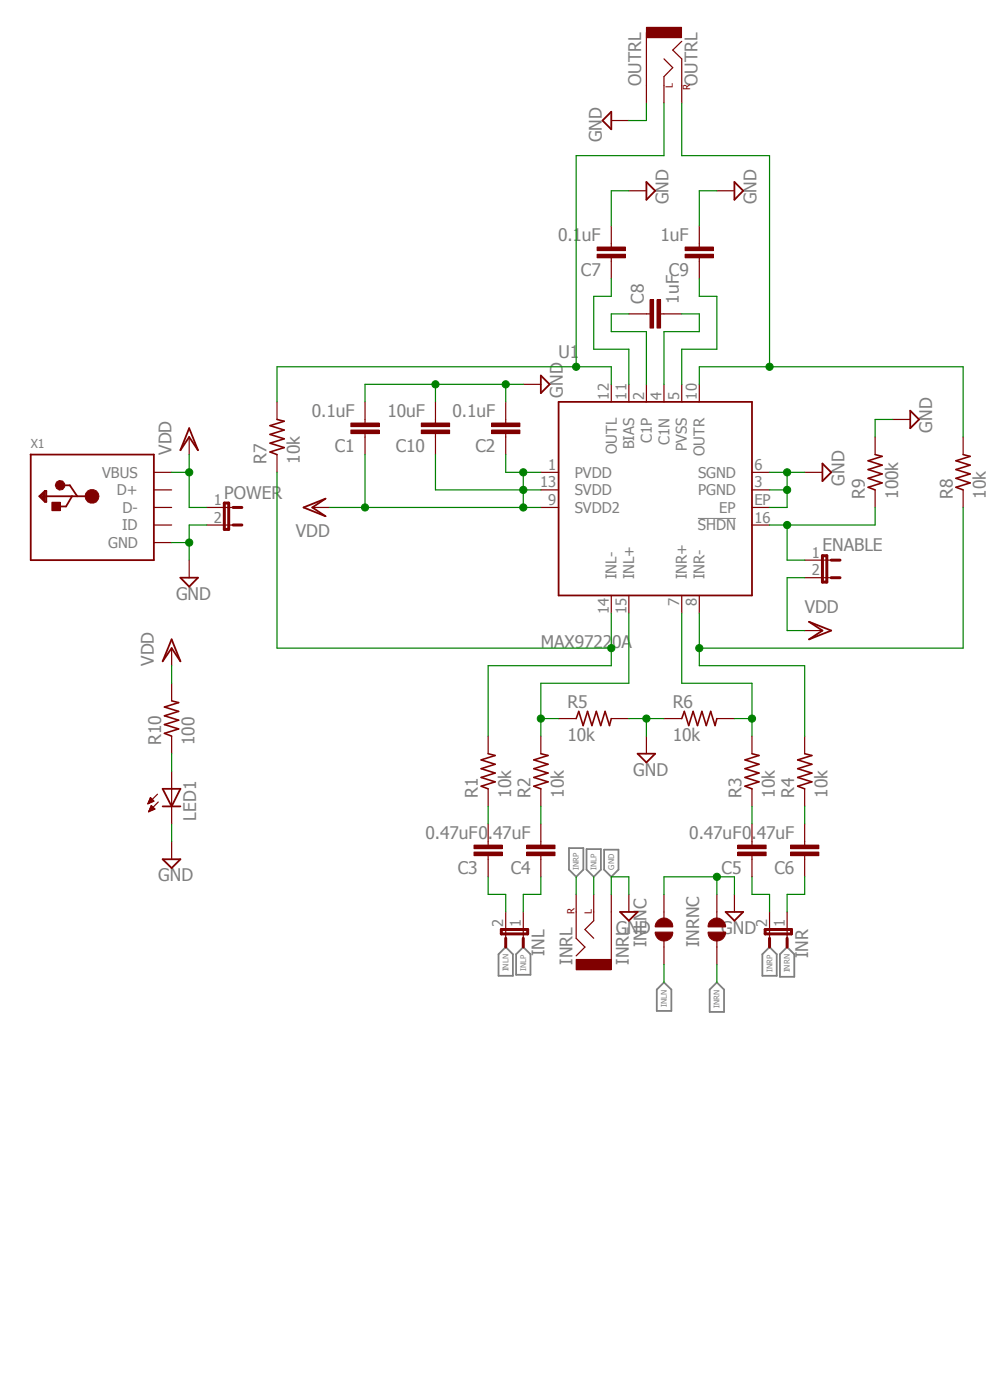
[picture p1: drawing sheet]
<svg xmlns="http://www.w3.org/2000/svg" width="210mm" height="297mm" viewBox="0 0 210 297" stroke-linecap="round" stroke-linejoin="round" font-family="sans-serif">
<path d="M5.8 5.8l204.2 209.3M210 5.8l-204.2 209.3" fill="none" stroke="#fff" stroke-width=".21"/>
<path d="M148 110h8.1" fill="none" stroke="#808080" stroke-width=".21"/>
<path d="M120.7 179.9h3v4.6l-1.5 1.5-1.5-1.5zM124.4 180.1h3.1v4.4l-1.6 1.5-1.5-1.5zM128.1 180.3h3.1v4.2l-1.5 1.5-1.6-1.5zM105.7 202.4l1.6-1.5 1.5 1.5v4.6h-3.1zM111 200.9l1.5 1.5v4.4h-3v-4.4zM140.8 208.4l1.6 1.5v4.6h-3.1v-4.6zM152.1 208.4l1.5 1.5v4.8h-3.1v-4.8zM163.2 200.9l1.6 1.5v4.6h-3.1v-4.6zM167 200.9l1.5 1.5v4.8h-3.1v-4.8z" fill="none" stroke="#808080" stroke-width=".38"/>
<g fill="none" stroke="#800000" stroke-width=".25">
<path d="M58.8 85.3v3.7M58.8 96.4v3.8M77.4 89v.7M77.4 92v.7M129.7 81.5v3.8M133.4 81.5v3.8M137.1 81.5v3.8M140.8 81.5v3.8M144.6 81.5v3.8M148.3 81.5v3.8M185.6 92.7v3.7M204.3 92.7v3.7"/>
<path d="M114.7 103.9h3.8M114.7 100.2h3.8M114.7 107.7h3.8M159.5 103.9h3.7M159.5 111.4h3.7M159.5 100.2h3.7M159.5 107.7h3.7M185.6 103.9v3.8M204.3 103.9v3.8M129.7 126.3v3.7M133.4 126.3v3.7M144.6 126.3v3.7"/>
<path d="M148.3 126.3v3.7M103.5 156.2v3.7M114.7 156.2v3.7M118.5 152.4h3.7M129.7 152.4h3.7M140.8 152.4h3.8M152.1 152.4h3.7M159.5 156.2v3.7M170.7 156.2v3.7M103.5 167.3v3.8M114.7 167.3v3.8M159.5 167.3v3.8"/>
<path d="M170.7 167.3v3.8"/>
</g>
<path d="M118.5 85.3h41v41h-41z" fill="none" stroke="#800000" stroke-width=".38"/>
<path d="M58.8 89l1.5 .4-3 .9 3 .9-3 1 3 .9-3 .9 3 1-3 .9 1.5 .5M185.6 96.4l1.5 .4-3 .9 3 1-3 .9 3 .9-3 1 3 .9-3 1 1.5 .5M204.3 96.4l1.5 .4-3 .9 3 1-3 .9 3 .9-3 1 3 .9-3 1 1.5 .5M103.5 159.9l1.5 .4-2.9 .9 2.9 .9-2.9 1 2.9 .9-2.9 .9 2.9 1-2.9 .9 1.4 .5M114.7 159.9l1.5 .4-3 .9 3 .9-3 1 3 .9-3 .9 3 1-3 .9 1.5 .5M122.2 152.4l.6-1.5 .9 3 .9-3 1 3 .9-3 .9 3 1-3 .9 3 .4-1.5M144.6 152.4l.6-1.5 .9 3 .9-3 1 3 .9-3 .9 3 .9-3 1 3 .4-1.5M159.5 159.9l1.5 .4-3 .9 3 .9-3 1 3 .9-3 .9 3 1-3 .9 1.5 .5M170.7 159.9l1.5 .4-3 .9 3 .9-3 1 3 .9-3 .9 3 1-3 .9 1.5 .5" fill="none" stroke="#800000" stroke-width=".34"/>
<path d="M74.4 89.7h6v.8h-6z" fill-rule="evenodd" fill="#800000"/>
<path d="M74.4 89.7h6v.8h-6z" fill="none" stroke="#800000" stroke-width=".21"/>
<path d="M74.4 91.2h6v.8h-6z" fill-rule="evenodd" fill="#800000"/>
<path d="M74.4 91.2h6v.8h-6z" fill="none" stroke="#800000" stroke-width=".21"/>
<path d="M77.4 85.3v3.7M77.4 92.7v3.7M107.3 89v.7M107.3 92v.7" fill="none" stroke="#800000" stroke-width=".25"/>
<path d="M104.3 89.7h6v.8h-6z" fill-rule="evenodd" fill="#800000"/>
<path d="M104.3 89.7h6v.8h-6z" fill="none" stroke="#800000" stroke-width=".21"/>
<path d="M104.3 91.2h6v.8h-6z" fill-rule="evenodd" fill="#800000"/>
<path d="M104.3 91.2h6v.8h-6z" fill="none" stroke="#800000" stroke-width=".21"/>
<path d="M129.7 51.7v.7M129.7 54.7v.7M107.3 85.3v3.7M107.3 92.7v3.7" fill="none" stroke="#800000" stroke-width=".25"/>
<path d="M126.7 52.4h6v.8h-6z" fill-rule="evenodd" fill="#800000"/>
<path d="M126.7 52.4h6v.8h-6z" fill="none" stroke="#800000" stroke-width=".21"/>
<path d="M126.7 53.9h6v.8h-6z" fill-rule="evenodd" fill="#800000"/>
<path d="M126.7 53.9h6v.8h-6z" fill="none" stroke="#800000" stroke-width=".21"/>
<path d="M129.7 48v3.7M129.7 55.4v3.7M103.5 178.6v.7M103.5 181.5v.8" fill="none" stroke="#800000" stroke-width=".25"/>
<path d="M100.5 179.3h6.1v.7h-6.1z" fill-rule="evenodd" fill="#800000"/>
<path d="M100.5 179.3h6.1v.7h-6.1z" fill="none" stroke="#800000" stroke-width=".21"/>
<path d="M100.5 180.8h6.1v.7h-6.1z" fill-rule="evenodd" fill="#800000"/>
<path d="M100.5 180.8h6.1v.7h-6.1z" fill="none" stroke="#800000" stroke-width=".21"/>
<path d="M103.5 174.8v3.8M114.7 178.6v.7M103.5 182.3v3.7M114.7 181.5v.8" fill="none" stroke="#800000" stroke-width=".25"/>
<path d="M111.7 179.3h6v.7h-6z" fill-rule="evenodd" fill="#800000"/>
<path d="M111.7 179.3h6v.7h-6z" fill="none" stroke="#800000" stroke-width=".21"/>
<path d="M111.7 180.8h6v.7h-6z" fill-rule="evenodd" fill="#800000"/>
<path d="M111.7 180.8h6v.7h-6z" fill="none" stroke="#800000" stroke-width=".21"/>
<path d="M114.7 174.8v3.8M159.5 178.6v.7M114.7 182.3v3.7M159.5 181.5v.8" fill="none" stroke="#800000" stroke-width=".25"/>
<path d="M156.5 179.3h6v.7h-6z" fill-rule="evenodd" fill="#800000"/>
<path d="M156.5 179.3h6v.7h-6z" fill="none" stroke="#800000" stroke-width=".21"/>
<path d="M156.5 180.8h6v.7h-6z" fill-rule="evenodd" fill="#800000"/>
<path d="M156.5 180.8h6v.7h-6z" fill="none" stroke="#800000" stroke-width=".21"/>
<path d="M159.5 174.8v3.8M170.7 178.6v.7M159.5 182.3v3.7M170.7 181.5v.8" fill="none" stroke="#800000" stroke-width=".25"/>
<path d="M167.7 179.3h6v.7h-6z" fill-rule="evenodd" fill="#800000"/>
<path d="M167.7 179.3h6v.7h-6z" fill="none" stroke="#800000" stroke-width=".21"/>
<path d="M167.7 180.8h6v.7h-6z" fill-rule="evenodd" fill="#800000"/>
<path d="M167.7 180.8h6v.7h-6z" fill="none" stroke="#800000" stroke-width=".21"/>
<path d="M137.1 66.6h.8M140.1 66.6h.7M170.7 174.8v3.8M170.7 182.3v3.7" fill="none" stroke="#800000" stroke-width=".25"/>
<path d="M139.4 63.6h.7v6h-.7z" fill-rule="evenodd" fill="#800000"/>
<path d="M139.4 63.6h.7v6h-.7z" fill="none" stroke="#800000" stroke-width=".21"/>
<path d="M137.9 63.6h.7v6h-.7z" fill-rule="evenodd" fill="#800000"/>
<path d="M137.9 63.6h.7v6h-.7z" fill="none" stroke="#800000" stroke-width=".21"/>
<path d="M148.3 51.7v.7M148.3 54.7v.7M133.4 66.6h3.7M140.8 66.6h3.8" fill="none" stroke="#800000" stroke-width=".25"/>
<path d="M145.3 52.4h6v.8h-6z" fill-rule="evenodd" fill="#800000"/>
<path d="M145.3 52.4h6v.8h-6z" fill="none" stroke="#800000" stroke-width=".21"/>
<path d="M145.3 53.9h6v.8h-6z" fill-rule="evenodd" fill="#800000"/>
<path d="M145.3 53.9h6v.8h-6z" fill="none" stroke="#800000" stroke-width=".21"/>
<path d="M148.3 48v3.7M148.3 55.4v3.7M92.4 89v.7M92.4 92v.7" fill="none" stroke="#800000" stroke-width=".25"/>
<path d="M89.4 89.7h6v.8h-6z" fill-rule="evenodd" fill="#800000"/>
<path d="M89.4 89.7h6v.8h-6z" fill="none" stroke="#800000" stroke-width=".21"/>
<path d="M89.4 91.2h6v.8h-6z" fill-rule="evenodd" fill="#800000"/>
<path d="M89.4 91.2h6v.8h-6z" fill="none" stroke="#800000" stroke-width=".21"/>
<path d="M92.4 85.3v3.7M92.4 92.7v3.7M122.2 193.5v5.6l1.9 1.8-1.9 1.9M125.9 193.5v1.8l-1.8 1.9 1.8 1.9M129.7 193.5v11.1" fill="none" stroke="#800000" stroke-width=".25"/>
<path d="M122.2 203.5h7.5v2.2h-7.5z" fill-rule="evenodd" fill="#800000"/>
<path d="M122.2 203.5h7.5v2.2h-7.5z" fill="none" stroke="#800000" stroke-width=".21"/>
<path d="M137.1 6.9v11.2M140.8 12.5l1.9 1.9-1.9 1.9v1.8M144.6 8.8l-1.9 1.8 1.9 1.9v5.6M122.2 189.7v3.8M125.9 189.7v3.8M129.7 189.7v3.8" fill="none" stroke="#800000" stroke-width=".25"/>
<path d="M137.1 5.8h7.5v2.2h-7.5z" fill-rule="evenodd" fill="#800000"/>
<path d="M137.1 5.8h7.5v2.2h-7.5z" fill="none" stroke="#800000" stroke-width=".21"/>
<path d="M137.1 18.1v3.7M140.8 18.1v3.7M144.6 18.1v3.7M129.7 25.6h3.7M133.4 40.5h3.7M152.1 40.5h3.7M111 81.5h3.7M66.3 107.7h3.7" fill="none" stroke="#800000" stroke-width=".25"/>
<path d="M129.7 23.7v3.7l-1.9-1.8zM137.1 38.6l1.9 1.9-1.9 1.9zM155.8 38.6l1.8 1.9-1.8 1.9zM114.7 79.7l1.9 1.8-1.9 1.9zM64.4 107.7l4.6-1.9-2.7 1.9 2.7 1.8z" fill="none" stroke="#800000" stroke-width=".38"/>
<circle cx="19.5" cy="105.3" r="1.48" fill="#800000"/>
<circle cx="19.5" cy="105.3" r="1.48" fill="none" stroke="#800000" stroke-width=".21"/>
<circle cx="12.8" cy="103" r="1.04" fill="#800000"/>
<circle cx="12.8" cy="103" r="1.04" fill="none" stroke="#800000" stroke-width=".21"/>
<path d="M11 106.6h1.8v1.7h-1.8z" fill-rule="evenodd" fill="#800000"/>
<path d="M11 106.6h1.8v1.7h-1.8z" fill="none" stroke="#800000" stroke-width=".21"/>
<g fill="none" stroke="#800000" stroke-width=".38">
<path d="M6.5 96.4h26.1v22.4h-26.1v-22.4M40.1 90.8l1.9 4.7-1.9-2.8-1.8 2.8zM174.5 98.3l1.8 1.9-1.8 1.9zM193.1 87.1l1.8 1.9-1.8 1.8zM8.3 105.3l1.2-1.2h.3v2.4h-.3zM8.6 105.3l.6-.6v1.2l-.3-.3v-.3M9.5 104.1v2.1M9.8 105.3h9.7M13.3 103h1.5l1.6 2.3M15.3 105.3l-1.3 2.1h-1.8M38.3 122.6h3.7l-1.9 1.9zM171.6 131.9l4.7 1.9-4.7 1.8 2.9-1.8z"/>
<path d="M135.3 159.9h3.7l-1.9 1.9zM131.5 193.5h3.8l-1.9 1.8zM153.9 193.5h3.7l-1.8 1.8z"/>
</g>
<g fill="none" stroke="#800000" stroke-width=".25">
<path d="M40.1 92.7v3.7M189.4 89h3.7M32.6 103.9h3.8M32.6 107.7h3.8M32.6 115.1h3.8M32.6 111.4h3.8M32.6 100.2h3.8M40.1 118.8v3.8M43.9 107.7h5.5M43.9 111.4h5.5M170.7 100.2h3.8M170.7 118.8h5.6"/>
<path d="M170.7 122.6h5.6M170.7 133.8h3.8M137.1 156.2v3.7M107.3 193.5v5.6M111 193.5v5.6M133.4 189.7v3.8M155.8 189.7v3.8M163.2 193.5v5.6M167 193.5v5.6"/>
</g>
<path d="M47.6 106.7h.9v5.6h-.9zM49.4 107.7h1.9M49.4 111.4h1.9M174.5 117.9h.9v5.6h-.9zM176.3 118.8h1.9M176.3 122.6h1.9M106.3 197.2h5.6v.9h-5.6zM107.3 199.1v1.8M111 199.1v1.8M162.3 197.2h5.6v.9h-5.6zM163.2 199.1v1.8M167 199.1v1.8" fill="none" stroke="#800000" stroke-width=".63"/>
<path d="M139.4 195.4a1.84 1.84 0 0 1 2.1-.5 1.84 1.84 0 0 1 1.2 1.7h-3.7l.1-.8z" fill-rule="evenodd" fill="#800000"/>
<path d="M139.4 195.4a1.84 1.84 0 0 1 2.1-.5 1.84 1.84 0 0 1 1.2 1.7h-3.7l.1-.8z" fill="none" stroke="#800000" stroke-width=".21"/>
<path d="M139 197.7h3.7a1.86 1.86 0 0 1-1.9 1.9 1.86 1.86 0 0 1-1.8-1.9z" fill-rule="evenodd" fill="#800000"/>
<path d="M139 197.7h3.7a1.86 1.86 0 0 1-1.9 1.9 1.86 1.86 0 0 1-1.8-1.9z" fill="none" stroke="#800000" stroke-width=".21"/>
<path d="M140.8 189.7v5.1M140.8 199.6v5" fill="none" stroke="#800000" stroke-width=".25"/>
<path d="M150.6 195.4a1.87 1.87 0 0 1 2.1-.5 1.87 1.87 0 0 1 1.2 1.7h-3.7l.1-.8z" fill-rule="evenodd" fill="#800000"/>
<path d="M150.6 195.4a1.87 1.87 0 0 1 2.1-.5 1.87 1.87 0 0 1 1.2 1.7h-3.7l.1-.8z" fill="none" stroke="#800000" stroke-width=".21"/>
<path d="M150.2 197.7h3.7a1.86 1.86 0 0 1-1.8 1.9 1.86 1.86 0 0 1-1.9-1.9z" fill-rule="evenodd" fill="#800000"/>
<path d="M150.2 197.7h3.7a1.86 1.86 0 0 1-1.8 1.9 1.86 1.86 0 0 1-1.9-1.9z" fill="none" stroke="#800000" stroke-width=".21"/>
<g fill="none" stroke="#800000" stroke-width=".25">
<path d="M36.4 137.5v3.7M36.4 144.9v3.8M36.4 156.2v3.7M31.4 170.4h.3M31.5 170.2h.5M31.5 170.1h.9M31.6 172.1h.1M31.6 169.9h1M31.6 172h.4M31.7 169.7h.7M31.7 171.8h.7M31.7 169.6h.6"/>
<path d="M31.7 171.7h1.1M31.8 169.4h.3M31.8 171.5h.9M31.9 169.2h.1M31.9 169.2l.7 .8-1.2 .5zM31.9 171.3h.7M32 171.2h.4M32 171h.2M32.1 170.9l.8 .7-1.4 .6zM33.4 168.5l-2 2M33.6 170.1l-2.1 2.1M36.4 163.6v11.2"/>
<path d="M36.4 178.6v3.7M152.1 189.7v5.1M152.1 199.6v5"/>
</g>
<path d="M36.4 135.6l1.9 4.7-1.9-2.8-1.9 2.8zM34.5 167.3h3.8l-1.9 3.8zM34.5 171.1h3.8M34.5 182.3h3.8l-1.9 1.8z" fill="none" stroke="#800000" stroke-width=".38"/>
<path d="M36.4 148.7l1.5 .4-3 .9 3 .9-3 .9 3 1-3 .9 3 .9-3 1 1.5 .6" fill="none" stroke="#800000" stroke-width=".34"/>
<path d="M137.1 21.8v3.8h-3.7M129.7 59.1v3.8h-3.8v11.2h7.5v7.4M133.4 40.5h-3.7v7.5M148.3 59.1v3.8h3.8v11.2h-7.5v7.4M152.1 40.5h-3.8v7.5M133.4 66.6h-3.7v3.8h7.4v11.1M144.6 66.6h3.7v3.8h-7.5v11.1M107.3 81.5v3.8M111 81.5h-18.6v3.8" fill="none" stroke="#008000" stroke-width=".25"/>
<circle cx="107.3" cy="81.5" r=".76" fill="#008000"/>
<circle cx="107.3" cy="81.5" r=".76" fill="none" stroke="#008000" stroke-width=".21"/>
<path d="M92.4 81.5h-15v3.8" fill="none" stroke="#008000" stroke-width=".25"/>
<circle cx="92.4" cy="81.5" r=".76" fill="#008000"/>
<circle cx="92.4" cy="81.5" r=".76" fill="none" stroke="#008000" stroke-width=".21"/>
<path d="M36.4 115.1h3.7M43.9 111.4h-3.8v7.4" fill="none" stroke="#008000" stroke-width=".25"/>
<circle cx="40.1" cy="115.1" r=".76" fill="#008000"/>
<circle cx="40.1" cy="115.1" r=".76" fill="none" stroke="#008000" stroke-width=".21"/>
<path d="M163.2 100.2h7.5M163.2 103.9h3.8M167 100.2v7.5h-3.8" fill="none" stroke="#008000" stroke-width=".25"/>
<circle cx="167" cy="100.2" r=".76" fill="#008000"/>
<circle cx="167" cy="100.2" r=".76" fill="none" stroke="#008000" stroke-width=".21"/>
<circle cx="167" cy="103.9" r=".76" fill="#008000"/>
<circle cx="167" cy="103.9" r=".76" fill="none" stroke="#008000" stroke-width=".21"/>
<path d="M189.4 89h-3.8v3.7M133.4 152.4h7.4M137.1 152.4v3.8" fill="none" stroke="#008000" stroke-width=".25"/>
<circle cx="137.1" cy="152.4" r=".76" fill="#008000"/>
<circle cx="137.1" cy="152.4" r=".76" fill="none" stroke="#008000" stroke-width=".21"/>
<path d="M129.7 189.7v-3.7h3.7v3.7M140.8 189.7v-3.7h15v3.7M152.1 186v3.7" fill="none" stroke="#008000" stroke-width=".25"/>
<circle cx="152.1" cy="186" r=".76" fill="#008000"/>
<circle cx="152.1" cy="186" r=".76" fill="none" stroke="#008000" stroke-width=".21"/>
<path d="M144.6 21.8v11.2h18.6v44.8M148.3 81.5v-3.7h56v14.9M36.4 174.8v3.8" fill="none" stroke="#008000" stroke-width=".25"/>
<circle cx="163.2" cy="77.8" r=".76" fill="#008000"/>
<circle cx="163.2" cy="77.8" r=".76" fill="none" stroke="#008000" stroke-width=".21"/>
<path d="M140.8 21.8v11.2h-18.6v44.8M129.7 81.5v-3.7h-70.9v7.5" fill="none" stroke="#008000" stroke-width=".25"/>
<circle cx="122.2" cy="77.8" r=".76" fill="#008000"/>
<circle cx="122.2" cy="77.8" r=".76" fill="none" stroke="#008000" stroke-width=".21"/>
<path d="M107.3 96.4v3.8h7.4M111 100.2v7.5h3.7M111 103.9h3.7" fill="none" stroke="#008000" stroke-width=".25"/>
<circle cx="111" cy="100.2" r=".76" fill="#008000"/>
<circle cx="111" cy="100.2" r=".76" fill="none" stroke="#008000" stroke-width=".21"/>
<circle cx="111" cy="103.9" r=".76" fill="#008000"/>
<circle cx="111" cy="103.9" r=".76" fill="none" stroke="#008000" stroke-width=".21"/>
<circle cx="111" cy="107.7" r=".76" fill="#008000"/>
<circle cx="111" cy="107.7" r=".76" fill="none" stroke="#008000" stroke-width=".21"/>
<path d="M77.4 96.4v11.3M92.4 96.4v7.5h18.6M70 107.7h41" fill="none" stroke="#008000" stroke-width=".25"/>
<circle cx="77.4" cy="107.7" r=".76" fill="#008000"/>
<circle cx="77.4" cy="107.7" r=".76" fill="none" stroke="#008000" stroke-width=".21"/>
<path d="M40.1 96.4v11.3h3.8M36.4 100.2h3.7" fill="none" stroke="#008000" stroke-width=".25"/>
<circle cx="40.1" cy="100.2" r=".76" fill="#008000"/>
<circle cx="40.1" cy="100.2" r=".76" fill="none" stroke="#008000" stroke-width=".21"/>
<path d="M167 111.4v7.4h3.7M185.6 107.7v3.7h-22.4M170.7 122.6h-3.7v11.2h3.7M36.4 141.2v3.7" fill="none" stroke="#008000" stroke-width=".25"/>
<circle cx="167" cy="111.4" r=".76" fill="#008000"/>
<circle cx="167" cy="111.4" r=".76" fill="none" stroke="#008000" stroke-width=".21"/>
<path d="M133.4 130v14.9h-18.7v11.3M114.7 152.4h3.8M103.5 171.1v3.7M114.7 171.1v3.7M159.5 171.1v3.7M170.7 171.1v3.7M114.7 186v3.7h-3.7v3.8M125.9 186v3.7" fill="none" stroke="#008000" stroke-width=".25"/>
<circle cx="114.7" cy="152.4" r=".76" fill="#008000"/>
<circle cx="114.7" cy="152.4" r=".76" fill="none" stroke="#008000" stroke-width=".21"/>
<path d="M144.6 130v14.9h14.9v11.3M155.8 152.4h3.7" fill="none" stroke="#008000" stroke-width=".25"/>
<circle cx="159.5" cy="152.4" r=".76" fill="#008000"/>
<circle cx="159.5" cy="152.4" r=".76" fill="none" stroke="#008000" stroke-width=".21"/>
<path d="M58.8 100.2v37.3h70.9M129.7 130v11.2h-26.2v15" fill="none" stroke="#008000" stroke-width=".25"/>
<circle cx="129.7" cy="137.5" r=".76" fill="#008000"/>
<circle cx="129.7" cy="137.5" r=".76" fill="none" stroke="#008000" stroke-width=".21"/>
<path d="M204.3 107.7v29.8h-56M148.3 130v11.2h22.4v15" fill="none" stroke="#008000" stroke-width=".25"/>
<circle cx="148.3" cy="137.5" r=".76" fill="#008000"/>
<circle cx="148.3" cy="137.5" r=".76" fill="none" stroke="#008000" stroke-width=".21"/>
<path d="M36.4 159.9v3.7M103.5 186v3.7h3.8v3.8M122.2 186v3.7M159.5 186v3.7h3.7v3.8M170.7 186v3.7h-3.7v3.8M140.8 204.6v3.8M152.1 204.6v3.8" fill="none" stroke="#008000" stroke-width=".25"/>
<g font-size="3.7" fill="#808080">
<text x="136" y="18.2" transform="rotate(-90 136 18.2)">OUTRL</text>
<text x="148" y="18.2" transform="rotate(-90 148 18.2)">OUTRL</text>
<text x="127.6" y="30.2" transform="rotate(-90 127.6 30.2)">GND</text>
<text x="141.8" y="43.3" transform="rotate(-90 141.8 43.3)">GND</text>
<text x="160.4" y="43.3" transform="rotate(-90 160.4 43.3)">GND</text>
<text x="118.4" y="51.1">0.1uF</text>
<text x="140.1" y="51.1">1uF</text>
<text x="123.2" y="58.6">C7</text>
<text x="141.9" y="58.6">C9</text>
<text x="136.6" y="64.4" transform="rotate(-90 136.6 64.4)">C8</text>
<text x="144" y="64.4" transform="rotate(-90 144 64.4)">1uF</text>
<text x="118.5" y="75.9">U1</text>
<text x="66.1" y="88.4">0.1uF</text>
<text x="82.2" y="88.4">10uF</text>
<text x="96" y="88.4">0.1uF</text>
<text x="119.4" y="84.3" transform="rotate(-90 119.4 84.3)">GND</text>
<text x="71" y="95.9">C1</text>
<text x="83.9" y="95.9">C10</text>
<text x="100.8" y="95.9">C2</text>
<text x="197.7" y="91.8" transform="rotate(-90 197.7 91.8)">GND</text>
<text x="36.4" y="96.5" transform="rotate(-90 36.4 96.5)">VDD</text>
<text x="56.6" y="98.3" transform="rotate(-90 56.6 98.3)">R7</text>
<text x="63.6" y="98.3" transform="rotate(-90 63.6 98.3)">10k</text>
<text x="47.6" y="105.8">POWER</text>
<text x="179.1" y="103" transform="rotate(-90 179.1 103)">GND</text>
<text x="183.4" y="105.8" transform="rotate(-90 183.4 105.8)">R9</text>
<text x="190.5" y="105.8" transform="rotate(-90 190.5 105.8)">100k</text>
<text x="202.1" y="105.8" transform="rotate(-90 202.1 105.8)">R8</text>
<text x="209.1" y="105.8" transform="rotate(-90 209.1 105.8)">10k</text>
<text x="62.8" y="114">VDD</text>
<text x="174.5" y="117">ENABLE</text>
<text x="37.3" y="127.3">GND</text>
<text x="170.7" y="130">VDD</text>
<text x="114.7" y="137.5">MAX97220A</text>
<text x="32.6" y="141.2" transform="rotate(-90 32.6 141.2)">VDD</text>
<text x="120.4" y="150.2">R5</text>
<text x="142.7" y="150.2">R6</text>
<text x="34.2" y="158" transform="rotate(-90 34.2 158)">R10</text>
<text x="41.2" y="158" transform="rotate(-90 41.2 158)">100</text>
<text x="120.4" y="157.3">10k</text>
<text x="142.7" y="157.3">10k</text>
<text x="134.3" y="164.5">GND</text>
<text x="101.3" y="169.2" transform="rotate(-90 101.3 169.2)">R1</text>
<text x="108.4" y="169.2" transform="rotate(-90 108.4 169.2)">10k</text>
<text x="112.5" y="169.2" transform="rotate(-90 112.5 169.2)">R2</text>
<text x="119.6" y="169.2" transform="rotate(-90 119.6 169.2)">10k</text>
<text x="157.3" y="169.2" transform="rotate(-90 157.3 169.2)">R3</text>
<text x="164.4" y="169.2" transform="rotate(-90 164.4 169.2)">10k</text>
<text x="168.5" y="169.2" transform="rotate(-90 168.5 169.2)">R4</text>
<text x="175.6" y="169.2" transform="rotate(-90 175.6 169.2)">10k</text>
<text x="41.6" y="174.1" transform="rotate(-90 41.6 174.1)">LED1</text>
<text x="90.3" y="178">0.47uF0.47uF</text>
<text x="146.2" y="178">0.47uF0.47uF</text>
<text x="97.1" y="185.5">C3</text>
<text x="108.3" y="185.5">C4</text>
<text x="153.1" y="185.5">C5</text>
<text x="164.3" y="185.5">C6</text>
<text x="33.6" y="186.9">GND</text>
<text x="115.5" y="202.8" transform="rotate(-90 115.5 202.8)">INL</text>
<text x="130.6" y="198.1">GND</text>
<text x="137.1" y="200.9" transform="rotate(-90 137.1 200.9)">INLNC</text>
<text x="148.3" y="200.9" transform="rotate(-90 148.3 200.9)">INRNC</text>
<text x="153" y="198.1">GND</text>
<text x="171.5" y="203.3" transform="rotate(-90 171.5 203.3)">INR</text>
<text x="121.5" y="204.6" transform="rotate(-90 121.5 204.6)">INRL</text>
<text x="133.4" y="204.6" transform="rotate(-90 133.4 204.6)">INRL</text>
</g>
<g font-size="3.1" fill="#808080">
<text x="129.2" y="84.8" transform="rotate(-90 129.2 84.8)">12</text>
<text x="132.9" y="84.8" transform="rotate(-90 132.9 84.8)">11</text>
<text x="136.6" y="84.8" transform="rotate(-90 136.6 84.8)">2</text>
<text x="140.3" y="84.8" transform="rotate(-90 140.3 84.8)">4</text>
<text x="144.1" y="84.8" transform="rotate(-90 144.1 84.8)">5</text>
<text x="147.8" y="84.8" transform="rotate(-90 147.8 84.8)">10</text>
<text x="134.5" y="95.3" transform="rotate(-90 134.5 95.3)">BIAS</text>
<text x="138.3" y="94" transform="rotate(-90 138.3 94)">C1P</text>
<text x="142" y="94.3" transform="rotate(-90 142 94.3)">C1N</text>
<text x="145.7" y="95.8" transform="rotate(-90 145.7 95.8)">PVSS</text>
<text x="21.7" y="101.3">VBUS</text>
<text x="116.2" y="99.7">1</text>
<text x="121.9" y="101.3">PVDD</text>
<text x="130.8" y="96.3" transform="rotate(-90 130.8 96.3)">OUTL</text>
<text x="148.1" y="101.3">SGND</text>
<text x="149.4" y="96.7" transform="rotate(-90 149.4 96.7)">OUTR</text>
<text x="160" y="99.7">6</text>
<text x="24.8" y="105">D+</text>
<text x="45.4" y="107.1">1</text>
<text x="114.6" y="103.4">13</text>
<text x="116.2" y="107.1">9</text>
<text x="121.9" y="105">SVDD</text>
<text x="148.1" y="105">PGND</text>
<text x="160" y="103.4">3</text>
<text x="160" y="107.1">EP</text>
<text x="25.9" y="112.5">ID</text>
<text x="26" y="108.8">D-</text>
<text x="45.4" y="110.9">2</text>
<text x="121.9" y="108.8">SVDD2</text>
<text x="148" y="112.5">SHDN</text>
<text x="152.6" y="108.8">EP</text>
<text x="160" y="110.9">16</text>
<text x="22.9" y="116.2">GND</text>
<text x="172.2" y="118.3">1</text>
<text x="130.8" y="122.9" transform="rotate(-90 130.8 122.9)">INL-</text>
<text x="134.5" y="122.9" transform="rotate(-90 134.5 122.9)">INL+</text>
<text x="145.7" y="122.9" transform="rotate(-90 145.7 122.9)">INR+</text>
<text x="149.4" y="122.9" transform="rotate(-90 149.4 122.9)">INR-</text>
<text x="172.2" y="122">2</text>
<text x="129.2" y="130.2" transform="rotate(-90 129.2 130.2)">14</text>
<text x="132.9" y="130.2" transform="rotate(-90 132.9 130.2)">15</text>
<text x="144.1" y="128.5" transform="rotate(-90 144.1 128.5)">7</text>
<text x="147.8" y="128.5" transform="rotate(-90 147.8 128.5)">8</text>
<text x="106.8" y="196.7" transform="rotate(-90 106.8 196.7)">2</text>
<text x="110.5" y="196.7" transform="rotate(-90 110.5 196.7)">1</text>
<text x="162.7" y="196.7" transform="rotate(-90 162.7 196.7)">2</text>
<text x="166.5" y="196.7" transform="rotate(-90 166.5 196.7)">1</text>
</g>
<text font-size="2.6" fill="#808080" x="6.5" y="95">X1</text>
<g font-size="2.1" fill="#800000">
<text x="142.7" y="18.8" transform="rotate(-90 142.7 18.8)">L</text>
<text x="146.4" y="19" transform="rotate(-90 146.4 19)">R</text>
<text x="121.8" y="193.8" transform="rotate(-90 121.8 193.8)">R</text>
<text x="125.6" y="193.8" transform="rotate(-90 125.6 193.8)">L</text>
</g>
<g font-size="1.7" fill="#808080">
<text x="122.8" y="184.5" transform="rotate(-90 122.8 184.5)">INRP</text>
<text x="126.5" y="184.5" transform="rotate(-90 126.5 184.5)">INLP</text>
<text x="130.3" y="184.5" transform="rotate(-90 130.3 184.5)">GND</text>
<text x="107.9" y="206.1" transform="rotate(-90 107.9 206.1)">INLN</text>
<text x="111.6" y="205.9" transform="rotate(-90 111.6 205.9)">INLP</text>
<text x="163.8" y="206.1" transform="rotate(-90 163.8 206.1)">INRP</text>
<text x="167.6" y="206.3" transform="rotate(-90 167.6 206.3)">INRN</text>
<text x="141.4" y="213.6" transform="rotate(-90 141.4 213.6)">INLN</text>
<text x="152.7" y="213.8" transform="rotate(-90 152.7 213.8)">INRN</text>
</g>
</svg>
